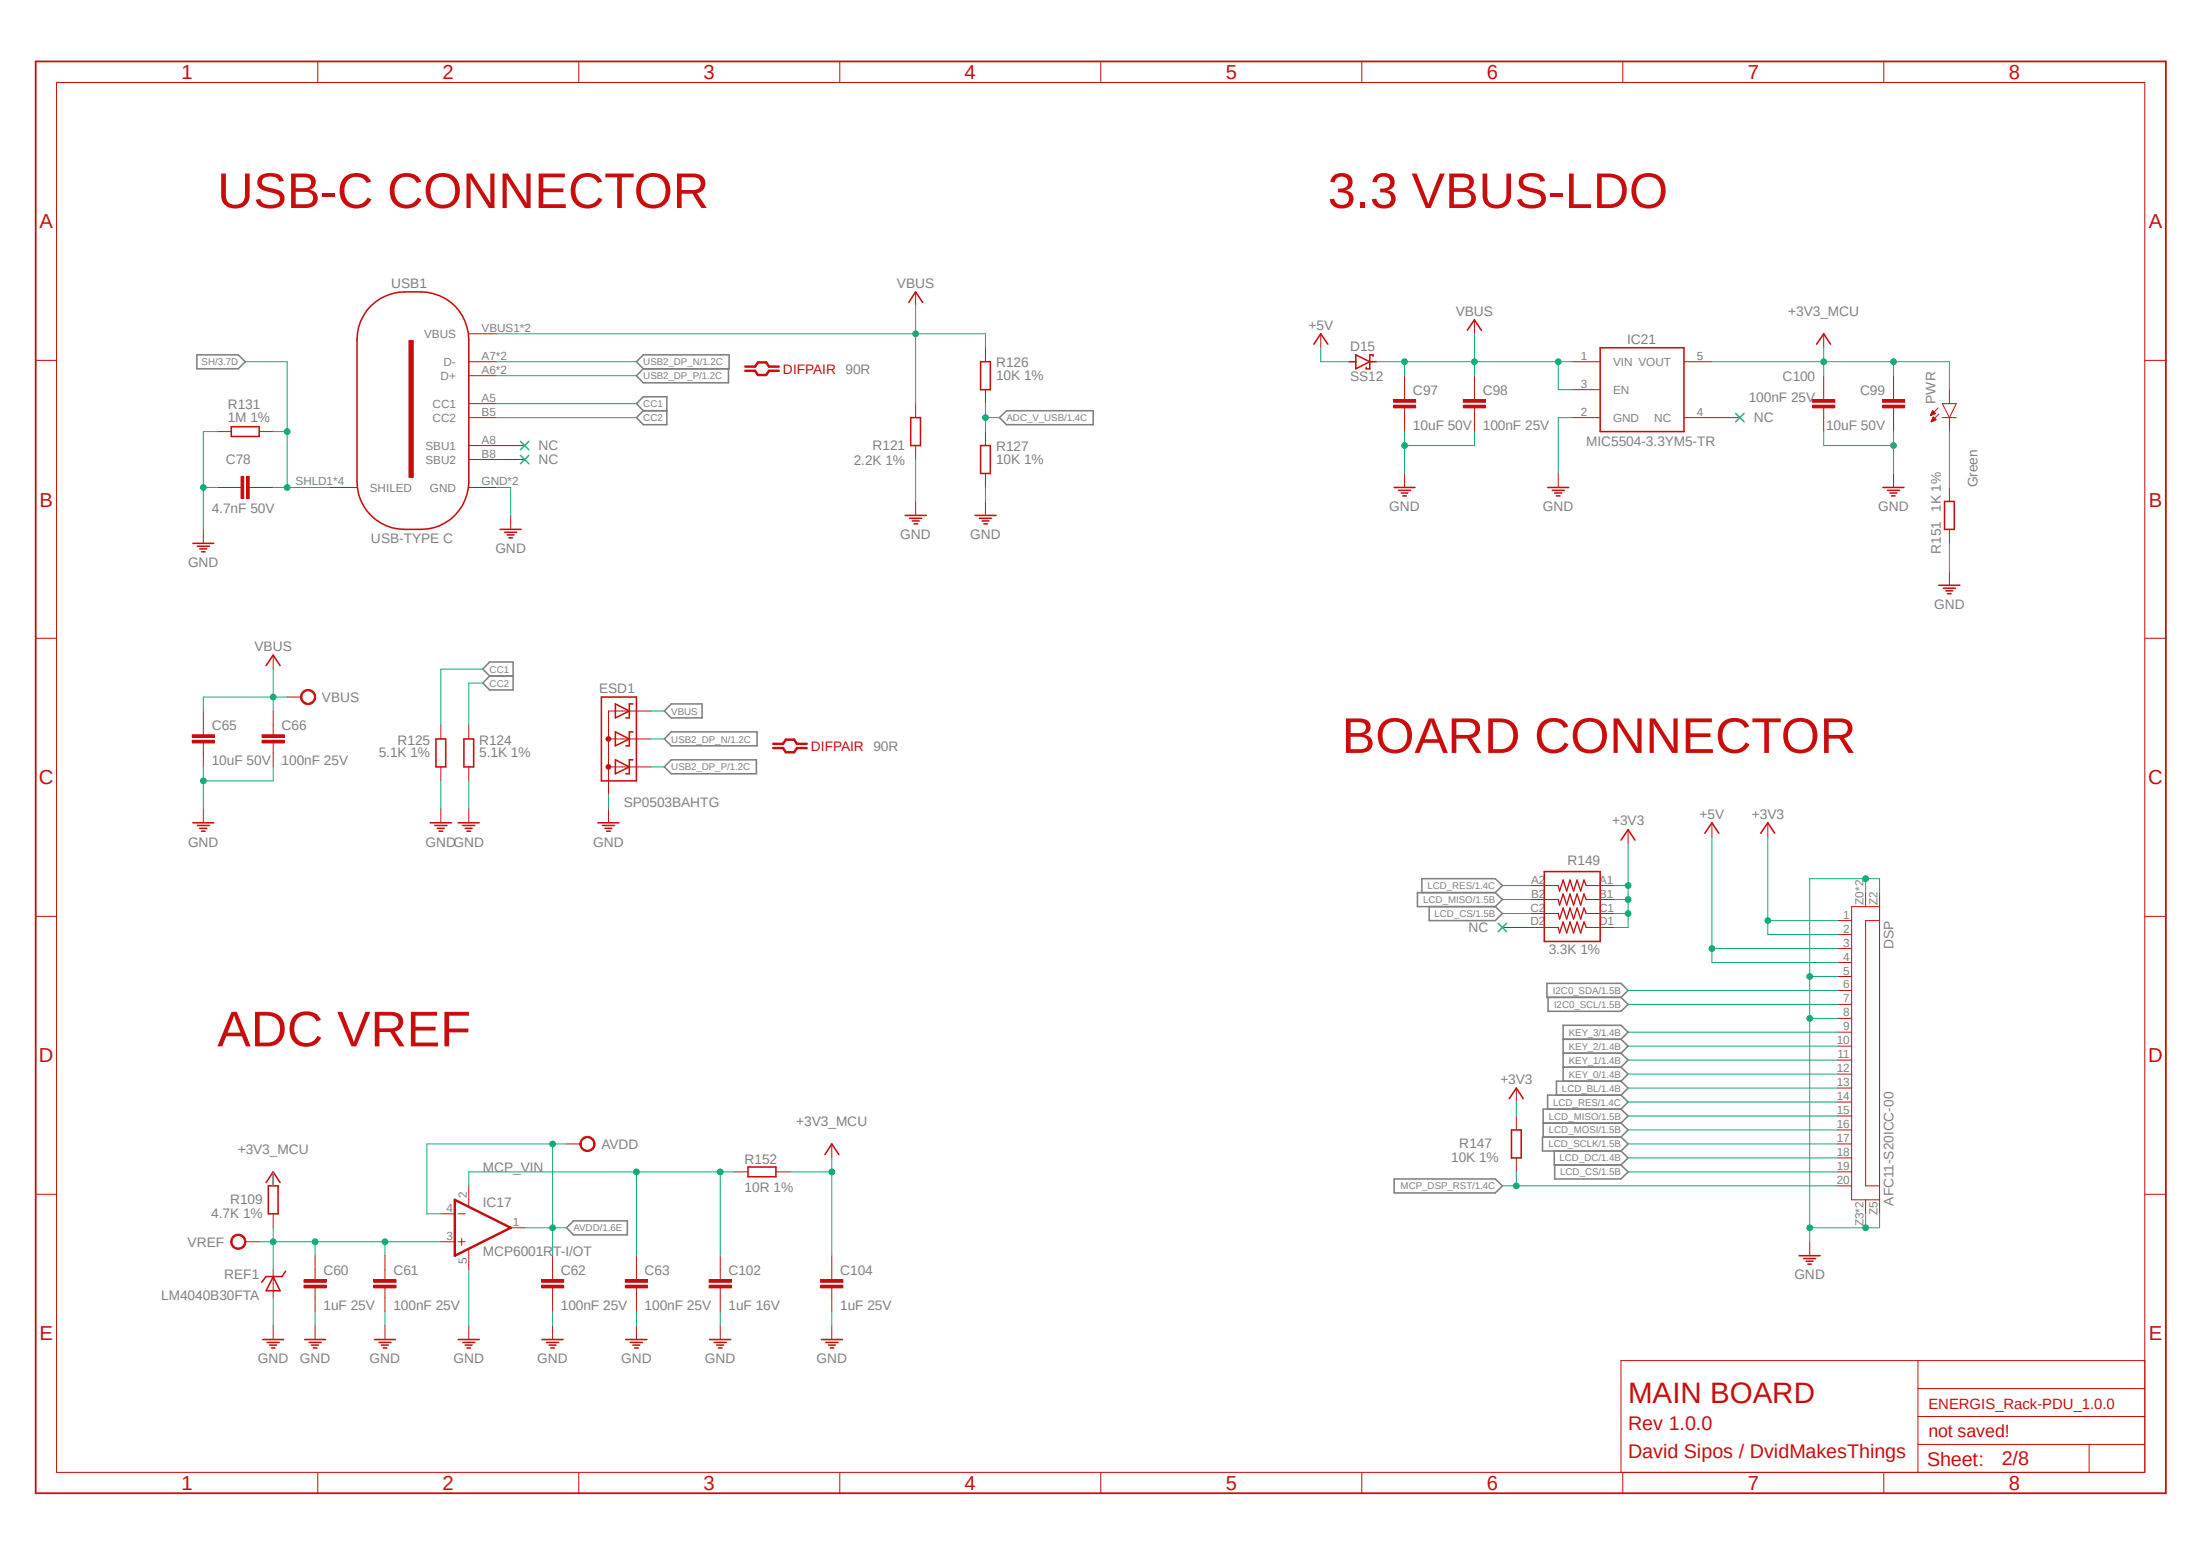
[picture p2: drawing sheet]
<svg xmlns="http://www.w3.org/2000/svg" width="420mm" height="297mm" viewBox="0 0 420 297" stroke-linecap="round" stroke-linejoin="round" font-family="sans-serif">
<path d="M6.3 11.4l407.6 274.2M413.9 11.4l-407.6 274.2" fill="none" stroke="#fff" stroke-width=".19"/>
<g fill="none" stroke="#808080" stroke-width=".3">
<path d="M37.6 67.7h7.9l1.3 1.3-1.3 1.4h-7.9zM121.5 69l1.3-1.3h16.4v2.7h-16.4zM122.8 75.7h4.5v5.4h-4.5l-1.3-1.4 1.3-1.3-1.3-1.4zM122.8 78.4h4.5M122.8 70.4l-1.3 1.3 1.3 1.4h16.3v-2.7M190.8 79.7l1.4-1.3h16.5v2.7h-16.5zM93.5 126.4h4.5v5.3h-4.5l-1.3-1.3 1.3-1.4-1.3-1.3zM93.5 129h4.5M128.1 134.4h5.9v2.6h-5.9l-1.3-1.3zM128.1 139.7h16.4v2.7h-16.4l-1.3-1.3zM128.1 145h16.3v2.7h-16.3l-1.3-1.3zM271.4 170.4v-2.7h14.1l1.3 1.3-1.3 1.4"/>
<path d="M272.8 173.1v2.6h12.7l1.3-1.3-1.3-1.3M285.5 170.4h-14.9v2.7h14.9M285.5 170.4l1.3 1.3-1.3 1.4M295.3 187.7h14.2l1.3 1.4-1.3 1.3h-14.2zM295.5 190.4v2.6h14l1.3-1.3-1.3-1.3M298.4 198.4h11.1M309.5 198.4l1.3-1.4-1.3-1.3h-11.1v10.7M309.5 198.4l1.3 1.3-1.3 1.3M294.6 214.4h14.9M296.7 219.7v2.7h12.8M298.4 203.7h11.1M298.4 201h11.1"/>
<path d="M309.5 214.4l1.3 1.3-1.3 1.3M309.5 217h-15v2.7h15M309.5 211.7h-14.9v5.3M309.5 209l1.3 1.4-1.3 1.3M309.5 209h-14.1v2.7M309.5 201l1.3 1.4-1.3 1.3M309.5 203.7l1.3 1.3-1.3 1.4M309.5 206.4h-12.4v2.6M309.5 211.7l1.3 1.3-1.3 1.4M309.5 217l1.3 1.4-1.3 1.3M309.5 219.7l1.3 1.3-1.3 1.4M309.5 206.4l1.3 1.3-1.3 1.3"/>
<path d="M108.2 234.4l1.3-1.4h10.3v2.7h-10.3zM266.1 225h19.4l1.3 1.4-1.3 1.3h-19.4zM296.8 222.4v2.6h12.7l1.3-1.3-1.3-1.3"/>
</g>
<g fill="none" stroke="#c90d0c" stroke-width=".19">
<path d="M10.8 15.7h398.6v265.4h-398.6zM60.7 11.7v4M110.5 11.7v4M160.3 11.7v4M210.1 11.7v4M260 11.7v4M309.8 11.7v4M359.6 11.7v4M6.8 68.8h4M174.8 77v2.7M409.4 68.8h4.1M94.8 85h5.4"/>
<path d="M97.5 98.4v2.6M174.8 85v2.7M174.8 95.7v2.7M6.8 121.8h4M38.8 138.4v1.9M409.4 121.8h4.1M38.8 141.9v1.8M6.8 174.9h4M409.4 174.9h4.1M6.8 228h4M409.4 228h4.1M366.1 259.7v21.4"/>
<path d="M409.4 259.7h-99.9v21.4M366.1 275.7h43.3M366.1 270.4h43.3M366.1 265h43.3M398.8 275.7v5.4M60.7 281.1v3.9M110.5 281.1v3.9M160.3 281.1v3.9M210.1 281.1v3.9M260 281.1v3.9M309.8 281.1v3.9M359.6 281.1v3.9"/>
</g>
<path d="M6.8 11.7h406.7v273.3h-406.7z" fill="none" stroke="#c90d0c" stroke-width=".34"/>
<path d="M173.9 79.7h1.8v5.3h-1.8zM172.8 98.4h4M173.7 98.9h2.2M174.2 99.4h1.3M174.5 100h.7M95.5 101h4M96.4 101.6h2.2M96.8 102.1h1.3M97.2 102.7h.6" fill="none" stroke="#c90d0c" stroke-width=".3"/>
<path d="M36.7 141.3h4.2v.5h-4.2z" fill-rule="evenodd" fill="#c90d0c"/>
<path d="M36.7 141.3h4.2v.5h-4.2z" fill="none" stroke="#c90d0c" stroke-width=".19"/>
<path d="M36.7 140.3h4.2v.5h-4.2z" fill-rule="evenodd" fill="#c90d0c"/>
<path d="M38.8 135.7v2.7M52.2 138.4v1.9M36.7 140.3h4.2v.5h-4.2zM38.8 143.7v2.7M52.2 141.9v1.8" fill="none" stroke="#c90d0c" stroke-width=".19"/>
<path d="M50 141.3h4.3v.5h-4.3z" fill-rule="evenodd" fill="#c90d0c"/>
<path d="M50 141.3h4.3v.5h-4.3z" fill="none" stroke="#c90d0c" stroke-width=".19"/>
<path d="M50 140.3h4.3v.5h-4.3z" fill-rule="evenodd" fill="#c90d0c"/>
<path d="M52.2 135.7v2.7M54.8 133.1h2.7M84.2 138.4v2.7M89.5 138.4v2.7M38.8 154.4v2.7M50 140.3h4.3v.5h-4.3zM52.2 143.7v2.7M84.2 146.4v2.7M84.2 154.4v2.7M89.5 146.4v2.7M89.5 154.4v2.7" fill="none" stroke="#c90d0c" stroke-width=".19"/>
<g fill="none" stroke="#c90d0c" stroke-width=".3">
<path d="M36.8 157.1h4M37.7 157.6h2.3M38.1 158.1h1.4M38.5 158.7h.7M82.1 157.1h4M83 157.6h2.3M83.2 141.1h1.9v5.3h-1.9zM83.5 158.1h1.3M83.8 158.7h.7M87.5 157.1h4M88.3 157.6h2.3M88.6 141.1h1.8v5.3h-1.8z"/>
<path d="M88.8 158.1h1.3M89.2 158.7h.6"/>
</g>
<path d="M57.7 132.1a1.46 1.46 0 0 1 2.3 .2 1.46 1.46 0 0 1-.8 2.2 1.46 1.46 0 0 1-1.8-1.4h.2a1.2 1.2 0 0 1 1.7-1.2 1.2 1.2 0 0 1 .4 2 1.2 1.2 0 0 1-2-.4l-.1-.4h-.2z" fill-rule="evenodd" fill="#c90d0c"/>
<path d="M174.8 55.7v2.7M188.1 66.4v2.6M188.1 74.4v2.6M41.5 82.4h2.7M44.2 93h1.8M47.6 93h1.9M49.5 82.4h2.7M188.1 82.4v2.6M188.1 90.4v2.6M188.1 95.7v2.7M52.2 125.1v2.6M57.7 132.1a1.46 1.46 0 0 1 2.3 .2 1.46 1.46 0 0 1-.8 2.2 1.46 1.46 0 0 1-1.8-1.4h.2a1.2 1.2 0 0 1 1.7-1.2 1.2 1.2 0 0 1 .4 2 1.2 1.2 0 0 1-2-.4l-.1-.4h-.2z" fill="none" stroke="#c90d0c" stroke-width=".19"/>
<path d="M173.5 57.7l1.3-2 1.3 2M187.2 69h1.9v5.4h-1.9zM44.2 81.4h5.3v1.9h-5.3zM186.1 98.4h4.1M187 98.9h2.3M187.2 85h1.9v5.4h-1.9zM187.5 99.4h1.3M187.8 100h.7M50.8 127l1.4-1.9 1.3 1.9" fill="none" stroke="#c90d0c" stroke-width=".3"/>
<path d="M46 90.9h.5v4.3h-.5z" fill-rule="evenodd" fill="#c90d0c"/>
<path d="M46 90.9h.5v4.3h-.5z" fill="none" stroke="#c90d0c" stroke-width=".19"/>
<path d="M47.1 90.9h.5v4.3h-.5z" fill-rule="evenodd" fill="#c90d0c"/>
<path d="M41.5 93h2.7M47.1 90.9h.5v4.3h-.5zM49.5 93h2.7M38.8 101v2.7M124.2 135.7h-8v16M116.2 146.4h8M116.2 141.1h8" fill="none" stroke="#c90d0c" stroke-width=".19"/>
<path d="M36.8 103.7h4M37.7 104.3h2.3M38.1 104.8h1.4M38.5 105.3h.7M114.8 133.1h6.7v16h-6.7zM117.5 134.4l2.6 1.3-2.6 1.3zM117.5 139.7l2.6 1.4-2.6 1.3zM120.8 134.4h-.7v2.6h-.6M120.8 139.7h-.7v2.7h-.6M117.5 145l2.6 1.4-2.6 1.3zM120.8 145h-.7v2.7h-.6" fill="none" stroke="#c90d0c" stroke-width=".3"/>
<path d="M115.8 146.1l.4-.2 .3 .2 .1 .3-.1 .3-.3 .2-.4-.2-.1-.3 .5-.1-.5 .1z" fill-rule="evenodd" fill="#c90d0c"/>
<path d="M115.8 146.1l.4-.2 .3 .2 .1 .3-.1 .3-.3 .2-.4-.2-.1-.3 .5-.1-.5 .1z" fill="none" stroke="#c90d0c" stroke-width=".19"/>
<path d="M115.8 140.7l.4-.1 .3 .1 .1 .4-.1 .3-.3 .1-.4-.1-.1-.3 .5-.1-.5 .1z" fill-rule="evenodd" fill="#c90d0c"/>
<path d="M89.5 63.7h5.3M89.5 77h5.3M89.5 79.7h5.3M89.5 69h5.3M89.5 71.7h5.3M62.8 93h5.4M89.5 93h5.3M89.5 85h5.3M89.5 87.7h5.3M115.8 140.7l.4-.1 .3 .1 .1 .4-.1 .3-.3 .1-.4-.1-.1-.3 .5-.1-.5 .1zM116.2 154.4v2.7" fill="none" stroke="#c90d0c" stroke-width=".19"/>
<path d="M70.8 58.4a9.5 9.5 0 0 1 6.5-2.7 12.7 12.7 0 0 1 7.6 1.2 9.2 9.2 0 0 1 4.6 7.9v27.1a9.1 9.1 0 0 1-9.1 9.1 13 13 0 0 1-7.7-1.2 9.1 9.1 0 0 1-4.5-7.9v-27.1a9 9 0 0 1 2.6-6.4zM78.1 65.1h.7v26h-.7zM114.1 157.1h4.1M115 157.6h2.3M115.5 158.1h1.3M115.8 158.7h.7" fill="none" stroke="#c90d0c" stroke-width=".3"/>
<path d="M78.1 65.1h.7v26h-.7z" fill-rule="evenodd" fill="#c90d0c"/>
<path d="M78.1 65.1h.7v26h-.7zM94.8 87.7h5.4M46.8 237h2.7M52.2 223.7v2.7M52.2 231.7v2.7M52.2 242.4v5.3M52.2 253v2.7" fill="none" stroke="#c90d0c" stroke-width=".19"/>
<path d="M142.3 70h1.8l.6-.8h1.6l.5 .8h1.9M142.3 70.8h1.8l.6 .8h1.6l.5-.8h1.9M147.6 142h1.9l.5-.8h1.6l.5 .8h1.9M147.6 142.8h1.9l.5 .8h1.6l.5-.8h1.9" fill="none" stroke="#c90d0c" stroke-width=".47"/>
<path d="M51.2 226.4h1.9v5.3h-1.9zM50.2 255.7h3.9M51 256.2h2.3M51.5 256.8h1.3M51.8 257.3h.7M52.2 243.7l1.3 2.7h-2.7zM52.2 243.7h.1M54.5 242.7l-.7 1h-3l-.8 1.1" fill="none" stroke="#c90d0c" stroke-width=".3"/>
<path d="M44.4 236.1a1.46 1.46 0 0 1 2.3 .1 1.46 1.46 0 0 1-.8 2.2 1.46 1.46 0 0 1-1.9-1.4h.3a1.19 1.19 0 0 1 1.6-1.1 1.19 1.19 0 0 1 .4 2 1.19 1.19 0 0 1-1.9-.5l-.1-.4h-.3z" fill-rule="evenodd" fill="#c90d0c"/>
<path d="M44.4 236.1a1.46 1.46 0 0 1 2.3 .1 1.46 1.46 0 0 1-.8 2.2 1.46 1.46 0 0 1-1.9-1.4h.3a1.19 1.19 0 0 1 1.6-1.1 1.19 1.19 0 0 1 .4 2 1.19 1.19 0 0 1-1.9-.5l-.1-.4h-.3zM84.2 237h2.6M84.2 231.7h2.6M87.5 237h1.3M87.5 231.7h1.3M88.1 236.4v1.3M89.5 226.4v3.9M89.5 238.5v3.9M97.5 234.4h2.7M60.2 242.4v1.8M60.2 245.8v1.9M89.5 253v2.7" fill="none" stroke="#c90d0c" stroke-width=".19"/>
<path d="M86.8 229l10.7 5.4-10.7 5.3z" fill="none" stroke="#c90d0c" stroke-width=".47"/>
<path d="M87.5 255.7h4M88.3 256.2h2.3M88.8 256.8h1.3M89.2 257.3h.6" fill="none" stroke="#c90d0c" stroke-width=".3"/>
<path d="M58 245.3h4.3v.5h-4.3z" fill-rule="evenodd" fill="#c90d0c"/>
<path d="M58 245.3h4.3v.5h-4.3z" fill="none" stroke="#c90d0c" stroke-width=".19"/>
<path d="M58 244.3h4.3v.5h-4.3z" fill-rule="evenodd" fill="#c90d0c"/>
<path d="M60.2 239.7v2.7M58 244.3h4.3v.5h-4.3zM60.2 247.7v2.7M73.5 242.4v1.8M73.5 245.8v1.9" fill="none" stroke="#c90d0c" stroke-width=".19"/>
<path d="M71.4 245.3h4.2v.5h-4.2z" fill-rule="evenodd" fill="#c90d0c"/>
<path d="M71.4 245.3h4.2v.5h-4.2z" fill="none" stroke="#c90d0c" stroke-width=".19"/>
<path d="M71.4 244.3h4.2v.5h-4.2z" fill-rule="evenodd" fill="#c90d0c"/>
<path d="M73.5 239.7v2.7M60.2 253v2.7M71.4 244.3h4.2v.5h-4.2zM73.5 247.7v2.7M73.5 253v2.7M105.5 242.4v1.8M105.5 245.8v1.9" fill="none" stroke="#c90d0c" stroke-width=".19"/>
<path d="M58.2 255.7h3.9M59 256.2h2.3M59.5 256.8h1.3M59.8 257.3h.7M71.5 255.7h4M72.3 256.2h2.3M72.8 256.8h1.3M73.2 257.3h.6" fill="none" stroke="#c90d0c" stroke-width=".3"/>
<path d="M103.4 245.3h4.2v.5h-4.2z" fill-rule="evenodd" fill="#c90d0c"/>
<path d="M103.4 245.3h4.2v.5h-4.2z" fill="none" stroke="#c90d0c" stroke-width=".19"/>
<path d="M103.4 244.3h4.2v.5h-4.2z" fill-rule="evenodd" fill="#c90d0c"/>
<path d="M105.5 239.7v2.7M103.4 244.3h4.2v.5h-4.2zM105.5 247.7v2.7M105.5 253v2.7M121.5 242.4v1.8M121.5 245.8v1.9" fill="none" stroke="#c90d0c" stroke-width=".19"/>
<path d="M103.5 255.7h4M104.4 256.2h2.2M104.8 256.8h1.3M105.2 257.3h.6" fill="none" stroke="#c90d0c" stroke-width=".3"/>
<path d="M119.4 245.3h4.2v.5h-4.2z" fill-rule="evenodd" fill="#c90d0c"/>
<path d="M119.4 245.3h4.2v.5h-4.2z" fill="none" stroke="#c90d0c" stroke-width=".19"/>
<path d="M119.4 244.3h4.2v.5h-4.2z" fill-rule="evenodd" fill="#c90d0c"/>
<path d="M108.2 218.4h2.6M121.5 239.7v2.7M119.4 244.3h4.2v.5h-4.2zM121.5 247.7v2.7M121.5 253v2.7" fill="none" stroke="#c90d0c" stroke-width=".19"/>
<path d="M119.5 255.7h4M120.3 256.2h2.3M120.8 256.8h1.3M121.2 257.3h.6" fill="none" stroke="#c90d0c" stroke-width=".3"/>
<path d="M111 217.4a1.47 1.47 0 0 1 2.4 .3 1.47 1.47 0 0 1-.9 2.1 1.47 1.47 0 0 1-1.8-1.4h.3a1.21 1.21 0 0 1 1.6-1.1 1.21 1.21 0 0 1 .5 1.8 1.21 1.21 0 0 1-1.9 .1l-.2-.8h-.3z" fill-rule="evenodd" fill="#c90d0c"/>
<path d="M268.1 74.4v1.8M268.1 77.9v1.8M300.1 69h5.4M300.1 79.7h5.4M300.1 74.4h5.4M321.5 69h5.3M321.5 79.7h5.3M111 217.4a1.47 1.47 0 0 1 2.4 .3 1.47 1.47 0 0 1-.9 2.1 1.47 1.47 0 0 1-1.8-1.4h.3a1.21 1.21 0 0 1 1.6-1.1 1.21 1.21 0 0 1 .5 1.8 1.21 1.21 0 0 1-1.9 .1l-.2-.8h-.3zM52.2 223.7v2.7" fill="none" stroke="#c90d0c" stroke-width=".19"/>
<path d="M305.5 66.4h16v16h-16zM50.8 225.7l1.4-2 1.3 2" fill="none" stroke="#c90d0c" stroke-width=".3"/>
<path d="M266 77.3h4.3v.6h-4.3z" fill-rule="evenodd" fill="#c90d0c"/>
<path d="M266 77.3h4.3v.6h-4.3z" fill="none" stroke="#c90d0c" stroke-width=".19"/>
<path d="M266 76.3h4.3v.5h-4.3z" fill-rule="evenodd" fill="#c90d0c"/>
<path d="M266 76.3h4.3v.5h-4.3zM268.1 71.7v2.7M268.1 79.7v2.7M281.5 74.4v1.8M281.5 77.9v1.8" fill="none" stroke="#c90d0c" stroke-width=".19"/>
<path d="M279.4 77.3h4.2v.6h-4.2z" fill-rule="evenodd" fill="#c90d0c"/>
<path d="M279.4 77.3h4.2v.6h-4.2z" fill="none" stroke="#c90d0c" stroke-width=".19"/>
<path d="M279.4 76.3h4.2v.5h-4.2z" fill-rule="evenodd" fill="#c90d0c"/>
<path d="M279.4 76.3h4.2v.5h-4.2zM281.5 61v2.7M281.5 71.7v2.7M281.5 79.7v2.7M361.5 74.4v1.8M361.5 77.9v1.8M268.1 90.4v2.6" fill="none" stroke="#c90d0c" stroke-width=".19"/>
<path d="M280.1 63l1.4-2 1.3 2M266.1 93h4M267 93.6h2.3M267.5 94.1h1.3M267.8 94.7h.7" fill="none" stroke="#c90d0c" stroke-width=".3"/>
<path d="M359.4 77.3h4.2v.6h-4.2z" fill-rule="evenodd" fill="#c90d0c"/>
<path d="M359.4 77.3h4.2v.6h-4.2z" fill="none" stroke="#c90d0c" stroke-width=".19"/>
<path d="M359.4 76.3h4.2v.5h-4.2z" fill-rule="evenodd" fill="#c90d0c"/>
<path d="M348.1 74.4v1.8M348.1 77.9v1.8M359.4 76.3h4.2v.5h-4.2zM361.5 71.7v2.7M361.5 79.7v2.7" fill="none" stroke="#c90d0c" stroke-width=".19"/>
<path d="M346 77.3h4.3v.6h-4.3z" fill-rule="evenodd" fill="#c90d0c"/>
<path d="M346 77.3h4.3v.6h-4.3z" fill="none" stroke="#c90d0c" stroke-width=".19"/>
<path d="M346 76.3h4.3v.5h-4.3z" fill-rule="evenodd" fill="#c90d0c"/>
<g fill="none" stroke="#c90d0c" stroke-width=".19">
<path d="M252.1 63.7v2.7M326.8 79.7h5.3M346 76.3h4.3v.5h-4.3zM348.1 63.7v2.7M348.1 71.7v2.7M348.1 79.7v2.7M368.6 79.2h.2M368.6 79.1h.4M368.6 79h.6M368.7 79h.7M368.7 78.8h.7M368.8 78.7h.5"/>
<path d="M368.8 78.7h.4M368.9 78.6h.2M368.9 78.4h.1M368.9 78.4l.6 .5-.9 .4zM368.9 79.9h.5M369 79.8h.3M369 79.7h.2M369.1 79.6l-.4 .9M369.1 79.6l.5 .5-.9 .4M369.1 79.6h.1M370 77.9l-1.4 1.4M370.1 79l-1.4 1.5"/>
<path d="M370.8 79.7h2.7M370.8 77h2.7l-1.3 2.7zM372.2 74.4v2.6M372.2 79.7v2.7M297.5 90.4v2.6M361.5 90.4v2.6M368.7 80.5h.1M368.7 80.4h.3M368.8 80.3h.4M368.8 80.2h.6M368.9 80.1h.7M368.9 80h.6"/>
<path d="M372.2 93v2.7M372.2 101v2.7M372.2 109.1v2.6M137.5 242.4v1.8M137.5 245.8v1.9"/>
</g>
<g fill="none" stroke="#c90d0c" stroke-width=".3">
<path d="M250.8 65.7l1.3-2 1.4 2M257.5 69h1.3M258.8 67.7l2.7 1.3-2.7 1.4zM261.5 69h1.3M262.1 68v-.3h-.6v2.7h-.7v-.3M346.8 65.7l1.3-2 1.4 2M295.5 93h4M296.3 93.6h2.3M296.8 94.1h1.3M297.1 94.7h.7M359.5 93h4M360.3 93.6h2.3"/>
<path d="M360.8 94.1h1.3M361.1 94.7h.7M371.2 95.7h1.9v5.3h-1.9zM370.1 111.7h4M371 112.3h2.3M371.5 112.8h1.3M371.8 113.3h.6"/>
</g>
<path d="M135.4 245.3h4.2v.5h-4.2z" fill-rule="evenodd" fill="#c90d0c"/>
<path d="M135.4 245.3h4.2v.5h-4.2z" fill="none" stroke="#c90d0c" stroke-width=".19"/>
<path d="M135.4 244.3h4.2v.5h-4.2z" fill-rule="evenodd" fill="#c90d0c"/>
<path d="M137.5 239.7v2.7M135.4 244.3h4.2v.5h-4.2zM137.5 247.7v2.7M137.5 253v2.7M158.8 242.4v1.8M158.8 245.8v1.9" fill="none" stroke="#c90d0c" stroke-width=".19"/>
<path d="M135.5 255.7h4M136.3 256.2h2.3M136.8 256.8h1.3M137.2 257.3h.6" fill="none" stroke="#c90d0c" stroke-width=".3"/>
<path d="M156.7 245.3h4.2v.5h-4.2z" fill-rule="evenodd" fill="#c90d0c"/>
<path d="M156.7 245.3h4.2v.5h-4.2z" fill="none" stroke="#c90d0c" stroke-width=".19"/>
<path d="M156.7 244.3h4.2v.5h-4.2z" fill-rule="evenodd" fill="#c90d0c"/>
<g fill="none" stroke="#c90d0c" stroke-width=".19">
<path d="M310.8 158.4v2.6M326.8 157.1v2.6M337.5 157.1v2.6M286.8 177h10.7M292.1 169h5.4M292.1 171.7h5.4M292.1 174.4h5.4M302.8 169h5.3M302.8 171.7h5.3M302.8 174.4h5.3M302.8 177h5.3M350.8 175.7h2.7"/>
<path d="M350.8 178.4h2.7M356.2 170.4v2.7M358.8 173.1h-5.3v55.9h5.3M358.8 170.4v61.3M358.8 175.7h-2.6v50.7h2.6M350.8 181.1h2.7M350.8 183.7h2.7M350.8 186.4h2.7M350.8 189.1h2.7M350.8 191.7h2.7M350.8 194.4h2.7M350.8 197h2.7"/>
<path d="M350.8 199.7h2.7M158.8 218.4v2.6M289.5 207.7v2.7M289.5 213v2.7M350.8 202.4h2.7M350.8 205h2.7M350.8 207.7h2.7M350.8 210.4h2.7M350.8 213h2.7M350.8 215.7h2.7M350.8 218.4h2.7M140.1 223.7h2.7"/>
<path d="M148.1 223.7h2.7M158.8 239.7v2.7M289.5 221v2.7M345.5 237v2.7M350.8 223.7h2.7M350.8 226.4h2.7M350.8 221h2.7M356.2 229v2.7M156.7 244.3h4.2v.5h-4.2zM158.8 247.7v2.7M158.8 253v2.7"/>
</g>
<g fill="none" stroke="#c90d0c" stroke-width=".3">
<path d="M325.5 159l1.3-1.9 1.3 1.9M336.1 159l1.4-1.9 1.3 1.9M294.8 166.4h10.7v13.3h-10.7zM309.5 160.4l1.3-2 1.3 2M288.1 209.7l1.4-2 1.3 2M288.5 215.7h1.9v5.3h-1.9zM142.8 222.8h5.3v1.8h-5.3zM157.5 220.4l1.3-2 1.3 2M343.5 239.7h4M156.8 255.7h4M157.6 256.2h2.4M158.2 256.8h1.3"/>
<path d="M158.5 257.3h.7M344.3 240.2h2.3M344.8 240.7h1.3M345.1 241.3h.7"/>
</g>
<path d="M297.5 169l.2 1.1 .7-2.1 .7 2.1 .6-2.1 .7 2.1 .7-2.1 .7 2.1 .6-2.1 .4 1M297.5 171.7l.2 1.1 .7-2.2 .7 2.2 .6-2.2 .7 2.2 .7-2.2 .7 2.2 .6-2.2 .4 1.1M297.5 174.4l.2 1 .7-2.1 .7 2.1 .6-2.1 .7 2.1 .7-2.1 .7 2.1 .6-2.1 .4 1.1M297.5 177l.2 1.1 .7-2.1 .7 2.1 .6-2.1 .7 2.1 .7-2.1 .7 2.1 .6-2.1 .4 1" fill="none" stroke="#c90d0c" stroke-width=".25"/>
<path d="M331.3 78.9l1.7 1.6M333 78.9l-1.7 1.6M99.4 84.2l1.6 1.7M99.4 86.9l1.6 1.6M101 84.2l-1.6 1.7M101 86.9l-1.6 1.6M286 176.2l1.6 1.6M287.6 176.2l-1.6 1.6" fill="none" stroke="#0696d7" stroke-width=".3"/>
<path d="M94.8 93h2.7v5.4M174.8 87.7v8M38.8 146.4v8M52.2 146.4v2.7h-13.4" fill="none" stroke="#0dab76" stroke-width=".19"/>
<circle cx="38.8" cy="149.1" r=".55" fill="#0dab76"/>
<g fill="none" stroke="#0dab76" stroke-width=".19">
<path d="M38.8 93h2.7M41.5 82.4h-2.7v18.6M188.1 93v2.7M84.2 149.1v5.3M89.5 149.1v5.3"/>
<circle cx="38.8" cy="149.1" r=".55"/>
</g>
<circle cx="38.8" cy="93" r=".55" fill="#0dab76"/>
<g fill="none" stroke="#0dab76" stroke-width=".19">
<path d="M268.1 82.4v8M281.5 82.4v2.6h-13.4M116.2 151.7v2.7M52.2 247.7v5.3M60.2 250.4v2.6M73.5 250.4v2.6M89.5 242.4v10.6M105.5 250.4v2.6M121.5 250.4v2.6"/>
<circle cx="38.8" cy="93" r=".55"/>
</g>
<circle cx="268.1" cy="85" r=".55" fill="#0dab76"/>
<g fill="none" stroke="#0dab76" stroke-width=".19">
<path d="M348.1 82.4v2.6h13.4M361.5 82.4v8"/>
<circle cx="268.1" cy="85" r=".55"/>
</g>
<circle cx="361.5" cy="85" r=".55" fill="#0dab76"/>
<g fill="none" stroke="#0dab76" stroke-width=".19">
<path d="M300.1 79.7h-2.6v10.7M372.2 103.7v5.4M345.5 194.4h5.3M350.8 186.4h-5.3v50.6M137.5 250.4v2.6M158.8 250.4v2.6"/>
<circle cx="361.5" cy="85" r=".55"/>
</g>
<circle cx="345.5" cy="194.4" r=".55" fill="#0dab76"/>
<g fill="none" stroke="#0dab76" stroke-width=".19">
<path d="M356.2 170.4v-2.7h-10.7v18.7"/>
<circle cx="345.5" cy="194.4" r=".55"/>
</g>
<circle cx="345.5" cy="186.4" r=".55" fill="#0dab76"/>
<g fill="none" stroke="#0dab76" stroke-width=".19">
<path d="M356.2 231.7v2.7h-10.7"/>
<circle cx="345.5" cy="186.4" r=".55"/>
</g>
<circle cx="345.5" cy="234.4" r=".55" fill="#0dab76"/>
<g fill="none" stroke="#0dab76" stroke-width=".19">
<path d="M358.8 231.7v2.7h-2.6"/>
<circle cx="345.5" cy="234.4" r=".55"/>
</g>
<circle cx="356.2" cy="234.4" r=".55" fill="#0dab76"/>
<g fill="none" stroke="#0dab76" stroke-width=".19">
<path d="M356.2 167.7h2.6v2.7"/>
<circle cx="356.2" cy="234.4" r=".55"/>
</g>
<circle cx="356.2" cy="167.7" r=".55" fill="#0dab76"/>
<g fill="none" stroke="#0dab76" stroke-width=".19">
<path d="M46.8 69h8v24h8M94.8 77h26.7M94.8 79.7h26.7M52.2 82.4h2.6M92.2 127.7h-8v10.7M92.2 130.4h-2.7v8"/>
<circle cx="356.2" cy="167.7" r=".55"/>
</g>
<circle cx="54.8" cy="82.4" r=".55" fill="#0dab76"/>
<g fill="none" stroke="#0dab76" stroke-width=".19">
<path d="M52.2 93h2.6"/>
<circle cx="54.8" cy="82.4" r=".55"/>
</g>
<circle cx="54.8" cy="93" r=".55" fill="#0dab76"/>
<g fill="none" stroke="#0dab76" stroke-width=".19">
<path d="M174.8 58.4v18.6M94.8 63.7h80"/>
<circle cx="54.8" cy="93" r=".55"/>
</g>
<circle cx="174.8" cy="63.7" r=".55" fill="#0dab76"/>
<g fill="none" stroke="#0dab76" stroke-width=".19">
<path d="M174.8 63.7h13.3v2.7M52.2 127.7v8M52.2 133.1h-13.4v2.6"/>
<circle cx="174.8" cy="63.7" r=".55"/>
</g>
<circle cx="52.2" cy="133.1" r=".55" fill="#0dab76"/>
<g fill="none" stroke="#0dab76" stroke-width=".19">
<path d="M281.5 63.7v8M281.5 69h-13.4v2.7M52.2 133.1h2.6M124.2 135.7h2.6"/>
<circle cx="52.2" cy="133.1" r=".55"/>
</g>
<circle cx="281.5" cy="69" r=".55" fill="#0dab76"/>
<g fill="none" stroke="#0dab76" stroke-width=".19">
<path d="M281.5 69h18.6M297.5 69v5.4h2.6"/>
<circle cx="281.5" cy="69" r=".55"/>
</g>
<circle cx="297.5" cy="69" r=".55" fill="#0dab76"/>
<g fill="none" stroke="#0dab76" stroke-width=".19">
<path d="M262.8 69h5.3"/>
<circle cx="297.5" cy="69" r=".55"/>
</g>
<circle cx="268.1" cy="69" r=".55" fill="#0dab76"/>
<g fill="none" stroke="#0dab76" stroke-width=".19">
<path d="M188.1 77v5.4M188.1 79.7h2.7"/>
<circle cx="268.1" cy="69" r=".55"/>
</g>
<circle cx="188.1" cy="79.7" r=".55" fill="#0dab76"/>
<g fill="none" stroke="#0dab76" stroke-width=".19">
<path d="M94.8 71.7h26.7M94.8 69h26.7M124.2 146.4h2.6M124.2 141.1h2.6M52.2 234.4v8"/>
<circle cx="188.1" cy="79.7" r=".55"/>
</g>
<circle cx="52.2" cy="237" r=".55" fill="#0dab76"/>
<g fill="none" stroke="#0dab76" stroke-width=".19">
<path d="M49.5 237h34.7M60.2 237v2.7"/>
<circle cx="52.2" cy="237" r=".55"/>
</g>
<circle cx="60.2" cy="237" r=".55" fill="#0dab76"/>
<g fill="none" stroke="#0dab76" stroke-width=".19">
<path d="M73.5 237v2.7"/>
<circle cx="60.2" cy="237" r=".55"/>
</g>
<circle cx="73.5" cy="237" r=".55" fill="#0dab76"/>
<g fill="none" stroke="#0dab76" stroke-width=".19">
<path d="M84.2 231.7h-2.7v-13.3h24v16M100.2 234.4h8"/>
<circle cx="73.5" cy="237" r=".55"/>
</g>
<circle cx="105.5" cy="234.4" r=".55" fill="#0dab76"/>
<g fill="none" stroke="#0dab76" stroke-width=".19">
<path d="M105.5 218.4h2.7M105.5 234.4v5.3"/>
<circle cx="105.5" cy="234.4" r=".55"/>
</g>
<circle cx="105.5" cy="218.4" r=".55" fill="#0dab76"/>
<g fill="none" stroke="#0dab76" stroke-width=".19">
<path d="M348.1 71.7v-2.7h13.4v2.7M52.2 223.7v2.7"/>
<circle cx="105.5" cy="218.4" r=".55"/>
</g>
<circle cx="348.2" cy="69" r=".55" fill="#0dab76"/>
<g fill="none" stroke="#0dab76" stroke-width=".19">
<path d="M348.1 66.4v2.6h-21.3M361.5 69h10.7v5.4"/>
<circle cx="348.2" cy="69" r=".55"/>
</g>
<circle cx="361.5" cy="69" r=".55" fill="#0dab76"/>
<g fill="none" stroke="#0dab76" stroke-width=".19">
<path d="M150.8 223.7h8M158.8 221v18.7"/>
<circle cx="361.5" cy="69" r=".55"/>
</g>
<circle cx="158.8" cy="223.7" r=".55" fill="#0dab76"/>
<g fill="none" stroke="#0dab76" stroke-width=".19">
<path d="M252.1 66.4v2.6h5.4M326.8 159.7v24h24M326.8 181.1h24"/>
<circle cx="158.8" cy="223.7" r=".55"/>
</g>
<circle cx="326.8" cy="181.1" r=".55" fill="#0dab76"/>
<g fill="none" stroke="#0dab76" stroke-width=".19">
<path d="M372.2 82.4v10.6M89.5 226.4v-2.7h48v16M121.5 223.7v16"/>
<circle cx="326.8" cy="181.1" r=".55"/>
</g>
<circle cx="121.5" cy="223.7" r=".55" fill="#0dab76"/>
<g fill="none" stroke="#0dab76" stroke-width=".19">
<path d="M137.5 223.7h2.6"/>
<circle cx="121.5" cy="223.7" r=".55"/>
</g>
<circle cx="137.5" cy="223.7" r=".55" fill="#0dab76"/>
<g fill="none" stroke="#0dab76" stroke-width=".19">
<path d="M337.5 159.7v18.7h13.3M337.5 175.7h13.3"/>
<circle cx="137.5" cy="223.7" r=".55"/>
</g>
<circle cx="337.5" cy="175.7" r=".55" fill="#0dab76"/>
<g fill="none" stroke="#0dab76" stroke-width=".19">
<path d="M308.1 169h2.7M310.8 161v10.7h-2.7M289.5 210.4v2.6"/>
<circle cx="337.5" cy="175.7" r=".55"/>
</g>
<circle cx="310.8" cy="169" r=".55" fill="#0dab76"/>
<g fill="none" stroke="#0dab76" stroke-width=".19">
<path d="M310.8 171.7v2.7h-2.7"/>
<circle cx="310.8" cy="169" r=".55"/>
</g>
<circle cx="310.8" cy="171.7" r=".55" fill="#0dab76"/>
<g fill="none" stroke="#0dab76" stroke-width=".19">
<path d="M310.8 174.4v2.6h-2.7"/>
<circle cx="310.8" cy="171.7" r=".55"/>
</g>
<circle cx="310.8" cy="174.4" r=".55" fill="#0dab76"/>
<g fill="none" stroke="#0dab76" stroke-width=".19">
<path d="M286.8 174.4h5.3M286.8 169h5.3M310.8 189.1h40M310.8 191.7h40M310.8 215.7h40M310.8 210.4h40M286.8 226.4h64M289.5 223.7v2.7M310.8 223.7h40"/>
<circle cx="310.8" cy="174.4" r=".55"/>
</g>
<circle cx="289.5" cy="226.4" r=".55" fill="#0dab76"/>
<g fill="none" stroke="#0dab76" stroke-width=".19">
<path d="M286.8 171.7h5.3M310.8 199.7h40M310.8 197h40M310.8 205h40M310.8 202.4h40M310.8 213h40M310.8 218.4h40M310.8 207.7h40M310.8 221h40"/>
<circle cx="289.5" cy="226.4" r=".55"/>
</g>
<g font-size="9.6" fill="#c90d0c">
<text x="41.5" y="39.7">USB-C CONNECTOR</text>
<text x="253.5" y="39.7">3.3 VBUS-LDO</text>
<text x="256.2" y="143.7">BOARD CONNECTOR</text>
<text x="41.5" y="199.7">ADC VREF</text>
</g>
<text font-size="5.6" fill="#c90d0c" x="310.8" y="267.7">MAIN BOARD</text>
<g font-size="3.9" fill="#c90d0c">
<text x="34.7" y="15.1">1</text>
<text x="84.5" y="15.1">2</text>
<text x="134.3" y="15.1">3</text>
<text x="184.2" y="15.1">4</text>
<text x="234" y="15.1">5</text>
<text x="283.8" y="15.1">6</text>
<text x="333.7" y="15.1">7</text>
<text x="383.5" y="15.1">8</text>
<text x="7.5" y="43.6">A</text>
<text x="410.2" y="43.6">A</text>
<text x="7.5" y="96.7">B</text>
<text x="410.2" y="96.7">B</text>
<text x="7.4" y="149.7">C</text>
<text x="410.1" y="149.7">C</text>
<text x="7.4" y="202.8">D</text>
<text x="410.1" y="202.8">D</text>
<text x="7.5" y="255.9">E</text>
<text x="410.2" y="255.9">E</text>
<text x="34.7" y="284.4">1</text>
<text x="84.5" y="284.4">2</text>
<text x="134.3" y="284.4">3</text>
<text x="184.2" y="284.4">4</text>
<text x="234" y="284.4">5</text>
<text x="283.8" y="284.4">6</text>
<text x="333.7" y="284.4">7</text>
<text x="383.5" y="284.4">8</text>
</g>
<g font-size="3.8" fill="#c90d0c">
<text x="310.8" y="273">Rev 1.0.0</text>
<text x="310.8" y="278.4">David Sipos / DvidMakesThings</text>
<text x="367.9" y="279.8">Sheet:</text>
<text x="382.1" y="279.7">2/8</text>
</g>
<text font-size="3.4" fill="#c90d0c" x="368.1" y="274.4">not saved!</text>
<text font-size="2.8" fill="#c90d0c" x="368.1" y="269">ENERGIS_Rack-PDU_1.0.0</text>
<g font-size="2.6" fill="#808080">
<text x="74.7" y="54.9">USB1</text>
<text x="171.2" y="54.9">VBUS</text>
<text x="249.8" y="62.9">+5V</text>
<text x="277.9" y="60.2">VBUS</text>
<text x="310.6" y="65.6">IC21</text>
<text x="341.4" y="60.2">+3V3_MCU</text>
<text x="190.2" y="70.1">R126</text>
<text x="257.7" y="67.1">D15</text>
<text x="190.2" y="72.5">10K 1%</text>
<text x="257.7" y="72.6">SS12</text>
<text x="269.7" y="75.3">C97</text>
<text x="283.1" y="75.3">C98</text>
<text x="333.8" y="76.7">100nF 25V</text>
<text x="340.3" y="72.6">C100</text>
<text x="355.1" y="75.3">C99</text>
<text x="369.5" y="77" transform="rotate(-90 369.5 77)">PWR</text>
<text x="43.5" y="80.5">1M 1%</text>
<text x="43.5" y="78.1">R131</text>
<text x="269.7" y="82">10uF 50V</text>
<text x="283.1" y="82">100nF 25V</text>
<text x="334.8" y="80.6">NC</text>
<text x="348.6" y="82">10uF 50V</text>
<text x="43.1" y="88.6">C78</text>
<text x="102.8" y="86">NC</text>
<text x="102.8" y="88.6">NC</text>
<text x="163" y="88.8">2.2K 1%</text>
<text x="166.6" y="85.8">R121</text>
<text x="190.2" y="88.5">10K 1%</text>
<text x="190.2" y="86.1">R127</text>
<text x="302.8" y="85">MIC5504-3.3YM5-TR</text>
<text x="377.5" y="93" transform="rotate(-90 377.5 93)">Green</text>
<text x="40.4" y="98">4.7nF 50V</text>
<text x="265.2" y="97.6">GND</text>
<text x="294.6" y="97.6">GND</text>
<text x="358.6" y="97.6">GND</text>
<text x="370.5" y="97.7" transform="rotate(-90 370.5 97.7)">1K 1%</text>
<text x="70.8" y="103.7">USB-TYPE C</text>
<text x="94.6" y="105.6">GND</text>
<text x="171.9" y="102.9">GND</text>
<text x="185.2" y="102.9">GND</text>
<text x="370.5" y="105.7" transform="rotate(-90 370.5 105.7)">R151</text>
<text x="35.9" y="108.2">GND</text>
<text x="369.2" y="116.2">GND</text>
<text x="48.6" y="124.2">VBUS</text>
<text x="61.5" y="134">VBUS</text>
<text x="114.4" y="132.4">ESD1</text>
<text x="40.4" y="139.3">C65</text>
<text x="53.8" y="139.3">C66</text>
<text x="75.9" y="142.2">R125</text>
<text x="91.5" y="142.2">R124</text>
<text x="40.4" y="146">10uF 50V</text>
<text x="53.8" y="146">100nF 25V</text>
<text x="72.3" y="144.5">5.1K 1%</text>
<text x="91.5" y="144.5">5.1K 1%</text>
<text x="119.1" y="154">SP0503BAHTG</text>
<text x="35.9" y="161.6">GND</text>
<text x="81.2" y="161.6">GNDGND</text>
<text x="113.2" y="161.6">GND</text>
<text x="307.8" y="157.6">+3V3</text>
<text x="324.4" y="156.2">+5V</text>
<text x="334.4" y="156.2">+3V3</text>
<text x="299.2" y="165.1">R149</text>
<text x="280.3" y="178">NC</text>
<text x="295.7" y="182.1">3.3K 1%</text>
<text x="361.5" y="181.1" transform="rotate(-90 361.5 181.1)">DSP</text>
<text x="286.4" y="206.9">+3V3</text>
<text x="152" y="214.9">+3V3_MCU</text>
<text x="45.4" y="220.2">+3V3_MCU</text>
<text x="114.8" y="219.3">AVDD</text>
<text x="277" y="221.8">10K 1%</text>
<text x="278.6" y="219.2">R147</text>
<text x="92.2" y="223.7">MCP_VIN</text>
<text x="142.2" y="227.5">10R 1%</text>
<text x="142.2" y="222.1">R152</text>
<text x="40.3" y="232.5">4.7K 1%</text>
<text x="43.9" y="229.8">R109</text>
<text x="92.2" y="230.4">IC17</text>
<text x="361.5" y="230.1" transform="rotate(-90 361.5 230.1)">AFC11-S20ICC-00</text>
<text x="35.8" y="238">VREF</text>
<text x="92.2" y="239.7">MCP6001RT-I/OT</text>
<text x="42.8" y="244.2">REF1</text>
<text x="61.8" y="243.3">C60</text>
<text x="75.1" y="243.3">C61</text>
<text x="107.1" y="243.3">C62</text>
<text x="123" y="243.3">C63</text>
<text x="139.1" y="243.3">C102</text>
<text x="160.4" y="243.3">C104</text>
<text x="342.6" y="244.2">GND</text>
<text x="30.8" y="248.2">LM4040B30FTA</text>
<text x="61.8" y="250">1uF 25V</text>
<text x="75.1" y="250">100nF 25V</text>
<text x="107.1" y="250">100nF 25V</text>
<text x="123.1" y="250">100nF 25V</text>
<text x="139.1" y="250">1uF 16V</text>
<text x="160.4" y="250">1uF 25V</text>
<text x="49.2" y="260.2">GND</text>
<text x="57.2" y="260.2">GND</text>
<text x="70.6" y="260.2">GND</text>
<text x="86.6" y="260.2">GND</text>
<text x="102.6" y="260.2">GND</text>
<text x="118.6" y="260.2">GND</text>
<text x="134.6" y="260.2">GND</text>
<text x="155.9" y="260.2">GND</text>
</g>
<g font-size="2.6" fill="#c90d0c">
<text x="149.5" y="71.3">DIFPAIR 90R</text>
<text x="154.8" y="143.3">DIFPAIR 90R</text>
</g>
<g font-size="2.2" fill="#808080">
<text x="81" y="64.5">VBUS</text>
<text x="91.9" y="63.3">VBUS1*2</text>
<text x="84.7" y="69.8">D-</text>
<text x="91.9" y="68.7">A7*2</text>
<text x="91.9" y="71.3">A6*2</text>
<text x="301.8" y="68.7">1</text>
<text x="307.9" y="69.8">VIN VOUT</text>
<text x="323.9" y="68.7">5</text>
<text x="82.6" y="77.9">CC1</text>
<text x="84.1" y="72.5">D+</text>
<text x="91.9" y="76.7">A5</text>
<text x="301.8" y="74">3</text>
<text x="307.9" y="75.2">EN</text>
<text x="82.6" y="80.5">CC2</text>
<text x="91.9" y="79.3">B5</text>
<text x="301.8" y="79.3">2</text>
<text x="307.9" y="80.5">GND</text>
<text x="315.8" y="80.5">NC</text>
<text x="323.9" y="79.3">4</text>
<text x="81.2" y="85.9">SBU1</text>
<text x="81.2" y="88.5">SBU2</text>
<text x="91.9" y="84.7">A8</text>
<text x="91.9" y="87.3">B8</text>
<text x="56.4" y="92.7">SHLD1*4</text>
<text x="70.6" y="93.9">SHILED</text>
<text x="82.1" y="93.9">GND</text>
<text x="91.9" y="92.7">GND*2</text>
<text x="292.2" y="174">C2</text>
<text x="292.3" y="168.7">A2</text>
<text x="292.3" y="171.3">B2</text>
<text x="305.3" y="168.7">A1</text>
<text x="305.3" y="171.3">B1</text>
<text x="305.3" y="174">C1</text>
<text x="355.8" y="172.7" transform="rotate(-90 355.8 172.7)">Z0*2</text>
<text x="358.4" y="172.7" transform="rotate(-90 358.4 172.7)">Z2</text>
<text x="292.2" y="176.7">D2</text>
<text x="305.3" y="176.7">D1</text>
<text x="351.9" y="175.3">1</text>
<text x="351.9" y="178">2</text>
<text x="351.9" y="180.7">3</text>
<text x="351.9" y="183.3">4</text>
<text x="351.9" y="186">5</text>
<text x="351.9" y="188.7">6</text>
<text x="351.9" y="191.3">7</text>
<text x="351.9" y="194">8</text>
<text x="351.9" y="196.7">9</text>
<text x="350.6" y="199.3">10</text>
<text x="350.8" y="202">11</text>
<text x="350.6" y="204.7">12</text>
<text x="350.6" y="207.3">13</text>
<text x="350.6" y="210">14</text>
<text x="350.6" y="212.7">15</text>
<text x="350.6" y="215.3">16</text>
<text x="350.6" y="218">17</text>
<text x="350.6" y="220.7">18</text>
<text x="350.6" y="223.4">19</text>
<text x="350.6" y="226">20</text>
<text x="85.2" y="231.4">4</text>
<text x="89.1" y="228.7" transform="rotate(-90 89.1 228.7)">2</text>
<text x="97.9" y="234">1</text>
<text x="358.4" y="232" transform="rotate(-90 358.4 232)">Z5</text>
<text x="85.2" y="236.6">3</text>
<text x="355.8" y="234.1" transform="rotate(-90 355.8 234.1)">Z3*2</text>
<text x="89.1" y="241.3" transform="rotate(-90 89.1 241.3)">5</text>
</g>
<g font-size="1.9" fill="#808080">
<text x="38.5" y="69.7">SH/3.7D</text>
<text x="122.8" y="69.7">USB2_DP_N/1.2C</text>
<text x="122.8" y="77.7">CC1</text>
<text x="122.8" y="72.4">USB2_DP_P/1.2C</text>
<text x="122.8" y="80.4">CC2</text>
<text x="192.1" y="80.4">ADC_V_USB/1.4C</text>
<text x="93.5" y="128.4">CC1</text>
<text x="93.5" y="131.1">CC2</text>
<text x="128.1" y="136.4">VBUS</text>
<text x="128.1" y="141.7">USB2_DP_N/1.2C</text>
<text x="128.1" y="147.1">USB2_DP_P/1.2C</text>
<text x="271.7" y="172.4">LCD_MISO/1.5B</text>
<text x="272.5" y="169.7">LCD_RES/1.4C</text>
<text x="273.9" y="175">LCD_CS/1.5B</text>
<text x="296.5" y="189.7">I2C0_SDA/1.5B</text>
<text x="296.7" y="192.4">I2C0_SCL/1.5B</text>
<text x="299.5" y="197.7">KEY_3/1.4B</text>
<text x="299.5" y="203">KEY_1/1.4B</text>
<text x="299.5" y="200.4">KEY_2/1.4B</text>
<text x="298.2" y="208.4">LCD_BL/1.4B</text>
<text x="299.5" y="205.7">KEY_0/1.4B</text>
<text x="295.7" y="213.7">LCD_MISO/1.5B</text>
<text x="296.5" y="211">LCD_RES/1.4C</text>
<text x="295.6" y="219">LCD_SCLK/1.5B</text>
<text x="295.7" y="216.4">LCD_MOSI/1.5B</text>
<text x="297.7" y="221.7">LCD_DC/1.4B</text>
<text x="267.4" y="227">MCP_DSP_RST/1.4C</text>
<text x="297.9" y="224.4">LCD_CS/1.5B</text>
<text x="109.5" y="235">AVDD/1.6E</text>
</g>
</svg>
